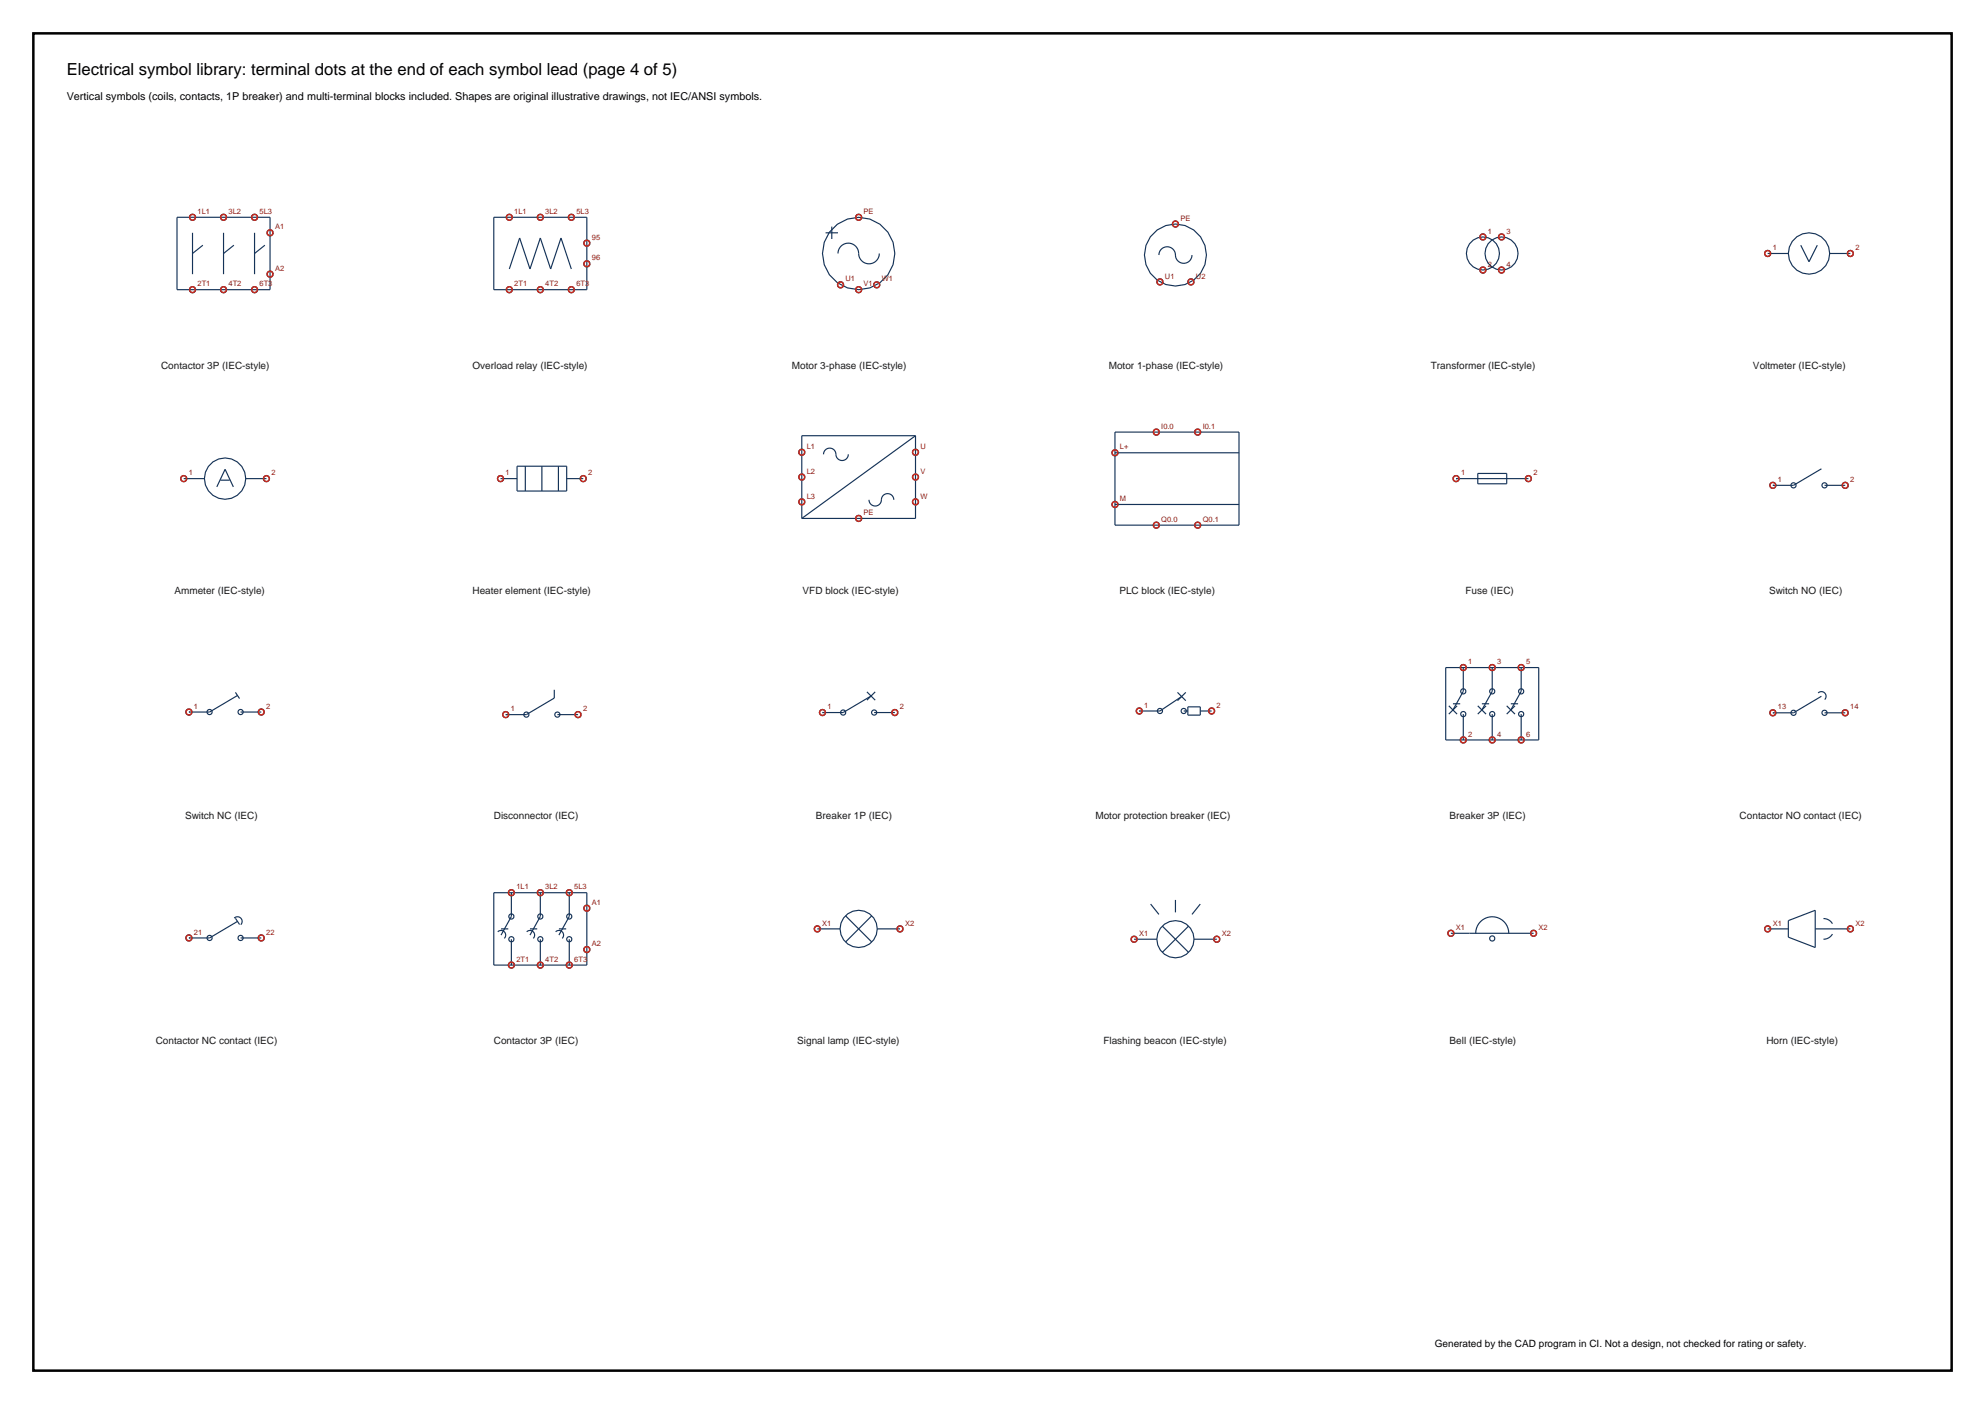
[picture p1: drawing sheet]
<svg xmlns="http://www.w3.org/2000/svg" width="420mm" height="297mm" viewBox="0 0 420 297" stroke-linecap="round" stroke-linejoin="round" font-family="sans-serif">
<path d="M7.1 7.1h405.8v282.8h-405.8z" fill="none" stroke="#000" stroke-width=".53"/>
<g fill="none" stroke="#143359" stroke-width=".25">
<path d="M37.5 46h19.6v15.3h-19.6zM40.7 49.2v8.8M42.9 51.9l-2.2 1.7M47.3 49.2v8.8M49.5 51.9l-2.2 1.7M53.9 49.2v8.8M56 51.9l-2.1 1.7M57.1 49.2h.1M57.1 58h.1M104.5 46h19.7v15.3h-19.7zM107.8 56.9l2.2-6.6 2.1 6.6 2.2-6.6 2.2 6.6 2.2-6.6 2.2 6.6M124.2 51.4h.1"/>
<path d="M124.2 55.8h.1M174.7 49.2h2.6M176 47.9v2.7M177.3 53.6a2.21 2.21 0 0 1 2.4-2.2 2.21 2.21 0 0 1 2 2.6 2.19 2.19 0 0 0 2.3 1.8 2.19 2.19 0 0 0 2.1-2.2M181.7 46h.1M245.2 54a1.77 1.77 0 0 1 1.9-1.8 1.77 1.77 0 0 1 1.6 2 1.75 1.75 0 0 0 1.9 1.5 1.75 1.75 0 0 0 1.6-1.7M245.4 59.6h.1M248.7 47.4h.1M252 59.6h.1M313.8 50.1h.1M313.8 57.1h.1M317.7 50.1h.1"/>
<path d="M317.7 57.1h.1M374 53.6h4.4M381 51.9l1.8 3.5 1.7-3.5M387.1 53.6h4.4M177.9 60.3h.1M181.7 61.3h.1M185.5 60.3h.1M109.4 98.6h10.5v5.3h-10.5zM111.2 98.6v5.3M114.7 98.6v5.3M118.2 98.6v5.3M169.7 95.7h.1"/>
<path d="M174.2 96.1a1.37 1.37 0 0 1 1.6-1.3 1.37 1.37 0 0 1 1.1 1.7 1.31 1.31 0 0 0 1.5 .9 1.31 1.31 0 0 0 1.1-1.3M193.7 92.2v17.5h-24M193.7 92.2h-24v17.5M193.7 92.2l-24 17.5M193.7 95.7h.1M235.9 91.4h26.3v19.7h-26.3zM235.9 95.8h26.3M385.4 99.2l-5.9 3.5h-4.4M38.9 101.2h4.4M45.9 103l1.7-3.7 1.8 3.7M46.6 101.6h2M52 101.2h4.4"/>
<path d="M105.9 101.2h3.5M119.9 101.2h3.5M169.7 100.9h.1M169.7 106.2h.1M183.9 105.7a1.37 1.37 0 0 0 1.5 1.3 1.37 1.37 0 0 0 1.2-1.7 1.31 1.31 0 0 1 1.4-.9 1.31 1.31 0 0 1 1.1 1.3M193.7 100.9h.1M193.7 106.2h.1M235.9 106.7h26.3M308.1 101.2h15.3M308.1 101.2h.1M312.7 100.2h6.1v2.1h-6.1zM375.1 102.7h.1"/>
<path d="M386 102.7h4.4M40 150.6h.1M49.8 146.5l.9 1.3M50.2 147.1l-5.9 3.5h-4.3M50.9 150.6h4.4M107 151.2h.1M117.3 145.9v1.8l-5.9 3.5h-4.4M117.9 151.2h4.4M174 150.7h.1M183.4 146.4l1.8 1.7M184.3 147.2l-5.9 3.5h-4.4M185 150.7h4.3"/>
<path d="M185.2 146.4l-1.8 1.7M241.1 150.4h.1M249.1 146.5l1.8 1.7M250 147.3l-4.6 3.1h-4.3M250.5 150.4h.8M250.9 146.5l-1.8 1.7M251.3 149.5h2.7v1.8h-2.7zM254 150.4h2.4M305.9 141.2h19.7v15.3h-19.7zM306.5 149.3l1.8 1.8M307.4 148.9h1.6M308.3 149.3l-1.8 1.8"/>
<path d="M309.6 141.2v5l-2.2 4M309.6 151.1v5.4M312.7 149.3l1.7 1.8M313.5 148.9h1.6M314.4 149.3l-1.7 1.8M315.7 141.2v5l-2.2 4M315.7 151.1v5.4M318.8 149.3l1.7 1.8M319.7 148.9h1.5M320.5 149.3l-1.7 1.8M321.9 141.2v5l-2.2 4M321.9 151.1v5.4"/>
<path d="M375.1 150.8h.1M384.7 146.6a.98 .98 0 0 1 1.4 0 .98 .98 0 0 1 0 1.4M385.4 147.3l-5.9 3.5h-4.4M386 150.8h4.4M40 198.4h.1M49.6 194.2a.98 .98 0 0 1 1.3 0 .98 .98 0 0 1 0 1.4M49.8 194.3l.9 1.3M50.2 194.9l-5.9 3.5h-4.3M50.9 198.4h4.4M104.5 188.8h19.7v15.4h-19.7zM105.3 197.1a.98 .98 0 0 1 1.4 0 .98 .98 0 0 1 0 1.4M106 196.5h1.5"/>
<path d="M108.2 188.8v5.1l-2.2 3.9M108.2 198.7v5.5M111.4 197.1a.98 .98 0 0 1 1.4 0 .98 .98 0 0 1 0 1.4M112.1 196.5h1.6M114.3 188.8v5.1l-2.2 3.9M114.3 198.7v5.5M117.6 197.1a.98 .98 0 0 1 1.4 0 .98 .98 0 0 1 0 1.4M118.3 196.5h1.5M120.4 188.8v5.1l-2.1 3.9M120.4 198.7v5.5M124.2 192.1h.1M172.9 196.5h4.8"/>
<path d="M178.9 193.7l5.6 5.6M184.5 193.7l-5.6 5.6M185.6 196.5h4.8M240 198.7h4.8M243.5 191.2l1.7 2.2M245.9 195.9l5.6 5.6M248.7 190.4v2.6M251.5 195.9l-5.6 5.6M252.6 198.7h4.9M254 191.2l-1.8 2.2M307 197.4h17.5M312.2 197.4a3.5 3.5 0 0 1 3.5-3.5 3.5 3.5 0 0 1 3.5 3.5"/>
<path d="M374 196.5h4.4M378.4 194.7l5.7-2.1v7.8l-5.7-2.2zM384.1 196.5h7.4M385.8 194.3a2.19 2.19 0 0 1 1.9 1.1M387.7 197.6a2.19 2.19 0 0 1-1.9 1.1M124.2 200.9h.1"/>
<circle cx="40.7" cy="46" r=".66"/>
<circle cx="47.3" cy="46" r=".66"/>
<circle cx="53.9" cy="46" r=".66"/>
<circle cx="57.1" cy="58" r=".66"/>
<circle cx="57.1" cy="49.2" r=".66"/>
<circle cx="107.8" cy="46" r=".66"/>
<circle cx="114.3" cy="46" r=".66"/>
<circle cx="120.9" cy="46" r=".66"/>
<circle cx="124.2" cy="55.8" r=".66"/>
<circle cx="124.2" cy="51.4" r=".66"/>
<circle cx="181.7" cy="53.6" r="7.7"/>
<circle cx="181.7" cy="46" r=".66"/>
<circle cx="245.4" cy="59.6" r=".66"/>
<circle cx="248.7" cy="54" r="6.6"/>
<circle cx="248.7" cy="47.4" r=".66"/>
<circle cx="252" cy="59.6" r=".66"/>
<circle cx="313.8" cy="53.6" r="3.5"/>
<circle cx="313.8" cy="57.1" r=".66"/>
<circle cx="313.8" cy="50.1" r=".66"/>
<circle cx="317.7" cy="53.6" r="3.5"/>
<circle cx="317.7" cy="57.1" r=".66"/>
<circle cx="317.7" cy="50.1" r=".66"/>
<circle cx="374" cy="53.6" r=".66"/>
<circle cx="382.8" cy="53.6" r="4.4"/>
<circle cx="391.5" cy="53.6" r=".66"/>
<circle cx="40.7" cy="61.3" r=".66"/>
<circle cx="47.3" cy="61.3" r=".66"/>
<circle cx="53.9" cy="61.3" r=".66"/>
<circle cx="107.8" cy="61.3" r=".66"/>
<circle cx="114.3" cy="61.3" r=".66"/>
<circle cx="120.9" cy="61.3" r=".66"/>
<circle cx="177.9" cy="60.3" r=".66"/>
<circle cx="181.7" cy="61.3" r=".66"/>
<circle cx="185.5" cy="60.3" r=".66"/>
<circle cx="169.7" cy="95.7" r=".66"/>
<circle cx="193.7" cy="95.7" r=".66"/>
<circle cx="235.9" cy="95.8" r=".66"/>
<circle cx="244.7" cy="91.4" r=".66"/>
<circle cx="253.4" cy="91.4" r=".66"/>
<circle cx="38.9" cy="101.2" r=".66"/>
<circle cx="47.6" cy="101.2" r="4.4"/>
<circle cx="56.4" cy="101.2" r=".66"/>
<circle cx="105.9" cy="101.2" r=".66"/>
<circle cx="123.4" cy="101.2" r=".66"/>
<circle cx="169.7" cy="106.2" r=".66"/>
<circle cx="169.7" cy="100.9" r=".66"/>
<circle cx="181.7" cy="109.7" r=".66"/>
<circle cx="193.7" cy="100.9" r=".66"/>
<circle cx="193.7" cy="106.2" r=".66"/>
<circle cx="235.9" cy="106.7" r=".66"/>
<circle cx="244.7" cy="111.1" r=".66"/>
<circle cx="253.4" cy="111.1" r=".66"/>
<circle cx="308.1" cy="101.2" r=".66"/>
<circle cx="323.4" cy="101.2" r=".66"/>
<circle cx="375.1" cy="102.7" r=".66"/>
<circle cx="379.5" cy="102.7" r=".55"/>
<circle cx="386" cy="102.7" r=".55"/>
<circle cx="390.4" cy="102.7" r=".66"/>
<circle cx="40" cy="150.6" r=".66"/>
<circle cx="44.3" cy="150.6" r=".55"/>
<circle cx="50.9" cy="150.6" r=".55"/>
<circle cx="55.3" cy="150.6" r=".66"/>
<circle cx="107" cy="151.2" r=".66"/>
<circle cx="111.4" cy="151.2" r=".55"/>
<circle cx="117.9" cy="151.2" r=".55"/>
<circle cx="122.3" cy="151.2" r=".66"/>
<circle cx="174" cy="150.7" r=".66"/>
<circle cx="178.4" cy="150.7" r=".55"/>
<circle cx="185" cy="150.7" r=".55"/>
<circle cx="189.3" cy="150.7" r=".66"/>
<circle cx="241.1" cy="150.4" r=".66"/>
<circle cx="245.4" cy="150.4" r=".55"/>
<circle cx="250.5" cy="150.4" r=".55"/>
<circle cx="256.4" cy="150.4" r=".66"/>
<circle cx="309.6" cy="156.5" r=".66"/>
<circle cx="309.6" cy="141.2" r=".66"/>
<circle cx="309.6" cy="151.1" r=".55"/>
<circle cx="309.6" cy="146.2" r=".55"/>
<circle cx="315.7" cy="141.2" r=".66"/>
<circle cx="315.7" cy="156.5" r=".66"/>
<circle cx="315.7" cy="151.1" r=".55"/>
<circle cx="315.7" cy="146.2" r=".55"/>
<circle cx="321.9" cy="156.5" r=".66"/>
<circle cx="321.9" cy="141.2" r=".66"/>
<circle cx="321.9" cy="146.2" r=".55"/>
<circle cx="321.9" cy="151.1" r=".55"/>
<circle cx="375.1" cy="150.8" r=".66"/>
<circle cx="379.5" cy="150.8" r=".55"/>
<circle cx="386" cy="150.8" r=".55"/>
<circle cx="390.4" cy="150.8" r=".66"/>
<circle cx="40" cy="198.4" r=".66"/>
<circle cx="44.3" cy="198.4" r=".55"/>
<circle cx="50.9" cy="198.4" r=".55"/>
<circle cx="55.3" cy="198.4" r=".66"/>
<circle cx="108.2" cy="188.8" r=".66"/>
<circle cx="108.2" cy="193.9" r=".55"/>
<circle cx="108.2" cy="198.7" r=".55"/>
<circle cx="114.3" cy="188.8" r=".66"/>
<circle cx="114.3" cy="193.9" r=".55"/>
<circle cx="114.3" cy="198.7" r=".55"/>
<circle cx="120.4" cy="188.8" r=".66"/>
<circle cx="120.4" cy="193.9" r=".55"/>
<circle cx="120.4" cy="198.7" r=".55"/>
<circle cx="124.2" cy="192.1" r=".66"/>
<circle cx="172.9" cy="196.5" r=".66"/>
<circle cx="181.7" cy="196.5" r="3.9"/>
<circle cx="190.4" cy="196.5" r=".66"/>
<circle cx="240" cy="198.7" r=".66"/>
<circle cx="248.7" cy="198.7" r="3.9"/>
<circle cx="257.5" cy="198.7" r=".66"/>
<circle cx="307" cy="197.4" r=".66"/>
<circle cx="315.7" cy="198.5" r=".55"/>
<circle cx="324.5" cy="197.4" r=".66"/>
<circle cx="374" cy="196.5" r=".66"/>
<circle cx="391.5" cy="196.5" r=".66"/>
<circle cx="108.2" cy="204.2" r=".66"/>
<circle cx="114.3" cy="204.2" r=".66"/>
<circle cx="120.4" cy="204.2" r=".66"/>
<circle cx="124.2" cy="200.9" r=".66"/>
</g>
<g fill="none" stroke="#c7291f" stroke-width=".32">
<circle cx="40.7" cy="46" r=".62"/>
<circle cx="47.3" cy="46" r=".62"/>
<circle cx="53.9" cy="46" r=".62"/>
<circle cx="57.1" cy="58" r=".62"/>
<circle cx="57.1" cy="49.2" r=".62"/>
<circle cx="107.8" cy="46" r=".62"/>
<circle cx="114.3" cy="46" r=".62"/>
<circle cx="120.9" cy="46" r=".62"/>
<circle cx="124.2" cy="55.8" r=".62"/>
<circle cx="124.2" cy="51.4" r=".62"/>
<circle cx="181.7" cy="46" r=".62"/>
<circle cx="245.4" cy="59.6" r=".62"/>
<circle cx="248.7" cy="47.4" r=".62"/>
<circle cx="252" cy="59.6" r=".62"/>
<circle cx="313.8" cy="50.1" r=".62"/>
<circle cx="313.8" cy="57.1" r=".62"/>
<circle cx="317.7" cy="50.1" r=".62"/>
<circle cx="317.7" cy="57.1" r=".62"/>
<circle cx="374" cy="53.6" r=".62"/>
<circle cx="391.5" cy="53.6" r=".62"/>
<circle cx="40.7" cy="61.3" r=".62"/>
<circle cx="47.3" cy="61.3" r=".62"/>
<circle cx="53.9" cy="61.3" r=".62"/>
<circle cx="107.8" cy="61.3" r=".62"/>
<circle cx="114.3" cy="61.3" r=".62"/>
<circle cx="120.9" cy="61.3" r=".62"/>
<circle cx="177.9" cy="60.3" r=".62"/>
<circle cx="181.7" cy="61.3" r=".62"/>
<circle cx="185.5" cy="60.3" r=".62"/>
<circle cx="169.6" cy="95.7" r=".62"/>
<circle cx="193.7" cy="95.7" r=".62"/>
<circle cx="235.9" cy="95.8" r=".62"/>
<circle cx="244.7" cy="91.4" r=".62"/>
<circle cx="253.4" cy="91.4" r=".62"/>
<circle cx="38.9" cy="101.2" r=".62"/>
<circle cx="56.4" cy="101.2" r=".62"/>
<circle cx="105.9" cy="101.2" r=".62"/>
<circle cx="123.4" cy="101.2" r=".62"/>
<circle cx="169.6" cy="100.9" r=".62"/>
<circle cx="169.6" cy="106.2" r=".62"/>
<circle cx="181.7" cy="109.7" r=".62"/>
<circle cx="193.7" cy="106.2" r=".62"/>
<circle cx="193.7" cy="100.9" r=".62"/>
<circle cx="235.9" cy="106.7" r=".62"/>
<circle cx="244.7" cy="111.1" r=".62"/>
<circle cx="253.4" cy="111.1" r=".62"/>
<circle cx="308.1" cy="101.2" r=".62"/>
<circle cx="323.4" cy="101.2" r=".62"/>
<circle cx="375.1" cy="102.7" r=".62"/>
<circle cx="390.4" cy="102.7" r=".62"/>
<circle cx="40" cy="150.6" r=".62"/>
<circle cx="55.3" cy="150.6" r=".62"/>
<circle cx="107" cy="151.2" r=".62"/>
<circle cx="122.3" cy="151.2" r=".62"/>
<circle cx="174" cy="150.7" r=".62"/>
<circle cx="189.3" cy="150.7" r=".62"/>
<circle cx="241.1" cy="150.4" r=".62"/>
<circle cx="256.4" cy="150.4" r=".62"/>
<circle cx="309.6" cy="156.5" r=".62"/>
<circle cx="309.6" cy="141.2" r=".62"/>
<circle cx="315.7" cy="141.2" r=".62"/>
<circle cx="315.7" cy="156.5" r=".62"/>
<circle cx="321.9" cy="141.2" r=".62"/>
<circle cx="321.9" cy="156.5" r=".62"/>
<circle cx="375.1" cy="150.8" r=".62"/>
<circle cx="390.4" cy="150.8" r=".62"/>
<circle cx="40" cy="198.4" r=".62"/>
<circle cx="55.3" cy="198.4" r=".62"/>
<circle cx="108.2" cy="188.8" r=".62"/>
<circle cx="114.3" cy="188.8" r=".62"/>
<circle cx="120.4" cy="188.8" r=".62"/>
<circle cx="124.2" cy="192.1" r=".62"/>
<circle cx="172.9" cy="196.5" r=".62"/>
<circle cx="190.4" cy="196.5" r=".62"/>
<circle cx="240" cy="198.7" r=".62"/>
<circle cx="257.5" cy="198.7" r=".62"/>
<circle cx="307" cy="197.4" r=".62"/>
<circle cx="324.5" cy="197.4" r=".62"/>
<circle cx="374" cy="196.5" r=".62"/>
<circle cx="391.5" cy="196.5" r=".62"/>
<circle cx="108.2" cy="204.2" r=".62"/>
<circle cx="114.3" cy="204.2" r=".62"/>
<circle cx="120.4" cy="204.2" r=".62"/>
<circle cx="124.2" cy="200.9" r=".62"/>
</g>
<text font-size="3.5" x="14.1" y="15.9">Electrical symbol library: terminal dots at the end of each symbol lead (page 4 of 5)</text>
<text font-size="2.3" x="14.1" y="21.2">Vertical symbols (coils, contacts, 1P breaker) and multi-terminal blocks included. Shapes are original illustrative drawings, not IEC/ANSI symbols.</text>
<g font-size="2.1" fill="#1a1a1a">
<text x="34.1" y="78">Contactor 3P (IEC-style)</text>
<text x="100" y="78">Overload relay (IEC-style)</text>
<text x="167.6" y="78">Motor 3-phase (IEC-style)</text>
<text x="234.6" y="78">Motor 1-phase (IEC-style)</text>
<text x="302.8" y="78">Transformer (IEC-style)</text>
<text x="370.9" y="78">Voltmeter (IEC-style)</text>
<text x="36.9" y="125.6">Ammeter (IEC-style)</text>
<text x="100" y="125.6">Heater element (IEC-style)</text>
<text x="169.8" y="125.6">VFD block (IEC-style)</text>
<text x="236.9" y="125.6">PLC block (IEC-style)</text>
<text x="310.1" y="125.6">Fuse (IEC)</text>
<text x="374.3" y="125.6">Switch NO (IEC)</text>
<text x="39.2" y="173.2">Switch NC (IEC)</text>
<text x="104.5" y="173.2">Disconnector (IEC)</text>
<text x="172.6" y="173.2">Breaker 1P (IEC)</text>
<text x="231.8" y="173.2">Motor protection breaker (IEC)</text>
<text x="306.7" y="173.2">Breaker 3P (IEC)</text>
<text x="368.1" y="173.2">Contactor NO contact (IEC)</text>
<text x="32.9" y="220.8">Contactor NC contact (IEC)</text>
<text x="104.5" y="220.8">Contactor 3P (IEC)</text>
<text x="168.7" y="220.8">Signal lamp (IEC-style)</text>
<text x="233.5" y="220.8">Flashing beacon (IEC-style)</text>
<text x="306.7" y="220.8">Bell (IEC-style)</text>
<text x="373.7" y="220.8">Horn (IEC-style)</text>
</g>
<text font-size="2.1" x="303.6" y="285">Generated by the CAD program in CI. Not a design, not checked for rating or safety.</text>
<g font-size="1.6" fill="#991a0d">
<text x="41.8" y="45.3">1L1</text>
<text x="48.4" y="45.3">3L2</text>
<text x="54.9" y="45.3">5L3</text>
<text x="108.8" y="45.3">1L1</text>
<text x="115.4" y="45.3">3L2</text>
<text x="121.9" y="45.3">5L3</text>
<text x="182.7" y="45.3">PE</text>
<text x="249.8" y="46.7">PE</text>
<text x="58.2" y="48.5">A1</text>
<text x="125.2" y="50.7">95</text>
<text x="314.8" y="49.4">1</text>
<text x="318.8" y="49.4">3</text>
<text x="375.1" y="52.9">1</text>
<text x="392.6" y="52.9">2</text>
<text x="58.2" y="57.3">A2</text>
<text x="125.2" y="55.1">96</text>
<text x="178.9" y="59.5">U1</text>
<text x="186.6" y="59.5">W1</text>
<text x="246.5" y="58.9">U1</text>
<text x="253" y="58.9">U2</text>
<text x="314.8" y="56.4">2</text>
<text x="318.8" y="56.4">4</text>
<text x="41.8" y="60.6">2T1</text>
<text x="48.4" y="60.6">4T2</text>
<text x="54.9" y="60.6">6T3</text>
<text x="108.8" y="60.6">2T1</text>
<text x="115.4" y="60.6">4T2</text>
<text x="121.9" y="60.6">6T3</text>
<text x="182.7" y="60.6">V1</text>
<text x="170.7" y="95">L1</text>
<text x="194.8" y="95">U</text>
<text x="237" y="95.1">L+</text>
<text x="245.7" y="90.7">I0.0</text>
<text x="254.5" y="90.7">I0.1</text>
<text x="39.9" y="100.5">1</text>
<text x="57.4" y="100.5">2</text>
<text x="107" y="100.5">1</text>
<text x="124.5" y="100.5">2</text>
<text x="170.7" y="100.2">L2</text>
<text x="194.8" y="100.2">V</text>
<text x="309.1" y="100.5">1</text>
<text x="324.4" y="100.5">2</text>
<text x="376.2" y="102">1</text>
<text x="391.5" y="102">2</text>
<text x="170.7" y="105.5">L3</text>
<text x="194.8" y="105.5">W</text>
<text x="237" y="106">M</text>
<text x="182.7" y="109">PE</text>
<text x="245.7" y="110.4">Q0.0</text>
<text x="254.5" y="110.4">Q0.1</text>
<text x="310.7" y="140.5">1</text>
<text x="316.8" y="140.5">3</text>
<text x="322.9" y="140.5">5</text>
<text x="41" y="149.9">1</text>
<text x="56.3" y="149.9">2</text>
<text x="242.1" y="149.7">1</text>
<text x="257.4" y="149.7">2</text>
<text x="108.1" y="150.5">1</text>
<text x="123.4" y="150.5">2</text>
<text x="175.1" y="150">1</text>
<text x="190.4" y="150">2</text>
<text x="310.7" y="155.8">2</text>
<text x="316.8" y="155.8">4</text>
<text x="322.9" y="155.8">6</text>
<text x="376.2" y="150.1">13</text>
<text x="391.5" y="150.1">14</text>
<text x="109.3" y="188.1">1L1</text>
<text x="115.4" y="188.1">3L2</text>
<text x="121.5" y="188.1">5L3</text>
<text x="125.2" y="191.4">A1</text>
<text x="41" y="197.7">21</text>
<text x="56.3" y="197.7">22</text>
<text x="174" y="195.8">X1</text>
<text x="191.5" y="195.8">X2</text>
<text x="241" y="198">X1</text>
<text x="258.5" y="198">X2</text>
<text x="308" y="196.7">X1</text>
<text x="325.5" y="196.7">X2</text>
<text x="375.1" y="195.8">X1</text>
<text x="392.6" y="195.8">X2</text>
<text x="109.3" y="203.4">2T1</text>
<text x="115.4" y="203.4">4T2</text>
<text x="121.5" y="203.4">6T3</text>
<text x="125.2" y="200.2">A2</text>
</g>
</svg>
